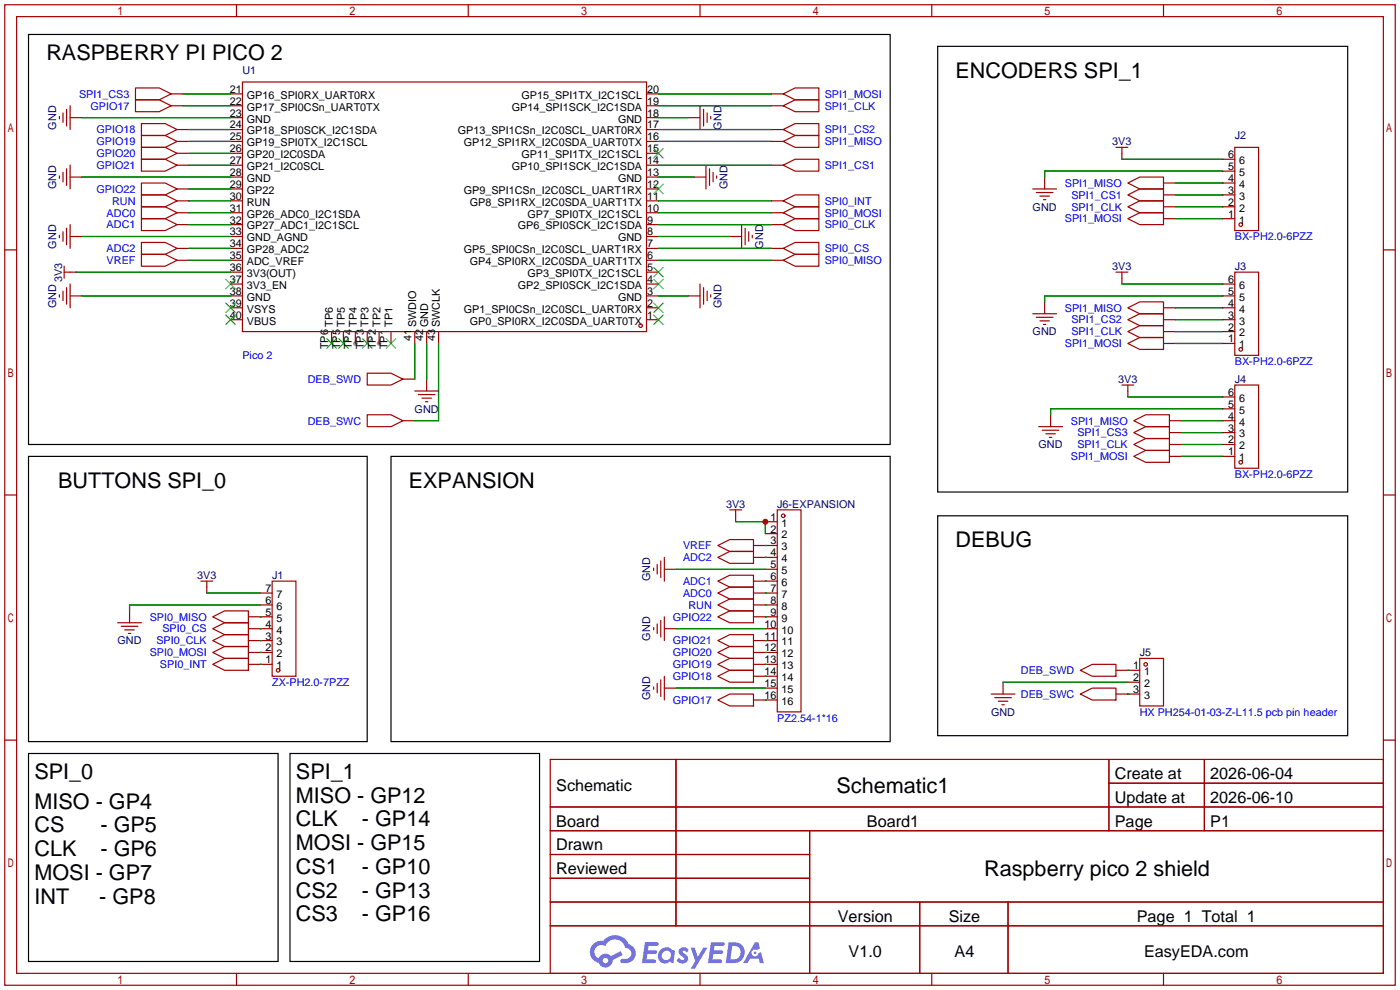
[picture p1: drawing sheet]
<svg xmlns="http://www.w3.org/2000/svg" width="299mm" height="212mm" viewBox="0 0 299 212" stroke-linecap="round" stroke-linejoin="round" font-family="sans-serif">
<g fill="#999">
<circle cx="75.9" cy="73.4" r=".51"/>
<circle cx="81" cy="73.4" r=".51"/>
</g>
<g fill="none" stroke="#a10000" stroke-width=".25">
<path d="M1 1h297.2v209.6h-297.2zM3.6 3.6h292.1v204.4h-292.1zM50.5 1v2.6M100.1 1v2.6M149.6 1v2.6M199.1 1v2.6M248.7 1v2.6M1 53.4h2.6M295.7 53.4h2.5M1 105.8h2.6M295.7 105.8h2.5M1 158.2h2.6"/>
<path d="M295.7 158.2h2.5M117.6 162.3h178.1v45.7h-178.1zM117.6 172.5h178.1M117.6 177.5h178.1M144.5 162.3v35.6M173 177.5v30.5M237 162.3v15.2M237 167.4h58.7M257.4 162.3v15.2M117.6 182.6h55.4M117.6 192.8h178.1M117.6 187.7h55.4"/>
<path d="M117.6 197.9h178.1M196.6 192.8v15.2M215.4 192.8v15.2M50.5 208v2.6M100.1 208v2.6M149.6 208v2.6M199.1 208v2.6M248.7 208v2.6"/>
</g>
<g fill="#5487ff">
<path d="M145.3 202.7a1.3 1.3 0 0 1 1.9 .3l-.4 .6a.54 .54 0 0 0-.9-.2l.1 .2a1.34 1.34 0 0 1 .9 1.8 1.47 1.47 0 0 1-2.3-.1l.5-.6 .8 .5a.31 .31 0 0 0 .4-.3 .31 .31 0 0 0-.3-.4 1.12 1.12 0 0 1-.7-1.8z"/>
<path d="M147.6 202.5h.9l.6 2 1.2-2h.9l-2.7 4.6h-.9l1-1.7z"/>
<path d="M137.8 201.4h1.7a1.31 1.31 0 0 1 1.2 .2 .4 .4 0 0 1-.3 .5l-1.8 .1-.1 .9h1.6a.4 .4 0 0 1 .4 .4 .4 .4 0 0 1-.5 .4h-1.6l-.2 1.2h1.4a.46 .46 0 0 1 .5 0 .46 .46 0 0 1 .1 .5l-.4 .2h-2.6z"/>
<path d="M151.9 201.4h1.7a1.32 1.32 0 0 1 1.2 .2 .39 .39 0 0 1-.3 .5l-1.8 .1-.1 .9h1.6a.4 .4 0 0 1 .4 .4 .4 .4 0 0 1-.4 .4h-1.7l-.2 1.2h1.4a.46 .46 0 0 1 .5 0 .46 .46 0 0 1 .1 .5l-.4 .2h-2.6z"/>
<path d="M161.3 201.4h.8l.3 1.3-.6 .4a.75 .75 0 0 0-1.1 .3 .75 .75 0 0 0 .5 1 .75 .75 0 0 0 .9-.7l.5-.2 .6 2.3h-.8l-.3-.9h-1.8l-.5 .9h-1z"/>
<path d="M155.7 201.4l-.6 4.4h1.5a2.27 2.27 0 0 0 2.6-2.2 2.27 2.27 0 0 0-2.7-2.2zM156.5 202.1a1.5 1.5 0 0 1 1.8 1.6 1.5 1.5 0 0 1-1.9 1.4h-.3z"/>
<path d="M141.2 203a1.6 1.6 0 0 0-.3 2.3 1.6 1.6 0 0 0 2.3 .2l.7 .3 .3-2.4-.1-.3-.5-.1a1.58 1.58 0 0 0-2.4 0zM141.8 203.5a.98 .98 0 0 1 1.6 .4 .98 .98 0 0 1-1.1 1.3 .94 .94 0 0 1-.9-.7 .94 .94 0 0 1 .4-1z"/>
<path d="M126.8 201.8a2.37 2.37 0 0 0 1.1 4 1.54 1.54 0 0 0 1.8 1 1.54 1.54 0 0 0 1.2-1.6l2.2-1.1-.5-.8-2 1a1.57 1.57 0 0 0-2.7 .5 1.5 1.5 0 0 1-.7-2.1 1.5 1.5 0 0 1 2.2-.5 2.23 2.23 0 0 1 2.3-1.4 2.23 2.23 0 0 1 2 1.8 1.16 1.16 0 0 1 1.2 1.1 1.16 1.16 0 0 1-1.1 1.2h-.7a.47 .47 0 0 0-.5 .4 .47 .47 0 0 0 .4 .5 2.17 2.17 0 0 0 2.5-.9 2.17 2.17 0 0 0-.3-2.7l-.8-.4a3.2 3.2 0 0 0-5.5-.7l-1.1 .1zM128.8 205.3a.6 .6 0 0 1 1.2 0 .6 .6 0 0 1-1.2 0z"/>
<circle cx="161.4" cy="203.6" r=".28"/>
</g>
<g fill="none" stroke="#a10000" stroke-width=".25">
<path d="M29 18.8h5l2.6 1.3-2.6 1.2h-5zM51.8 17.5h86.4v53.4h-86.4zM12.7 24.9v.5M12.7 37.6v.5M13.5 24.1v2.1M13.5 36.8v2.1M14.2 23.4v3.5M14.2 36.1v3.5M15 37.8h2.5M15 25.1h2.5M15 22.6v5.1M15 35.3v5.1"/>
<path d="M29 21.3h5l2.6 1.3-2.6 1.3h-5zM30.2 34h5.1l2.5 1.3-2.5 1.3h-5.1zM30.2 39.1h5.1l2.5 1.3-2.5 1.3h-5.1zM30.2 31.5h5.1l2.5 1.3-2.5 1.2h-5.1zM30.2 29h5.1l2.5 1.2-2.5 1.3h-5.1zM30.2 26.4h5.1l2.5 1.3-2.5 1.3h-5.1zM36.6 22.6h2.5M36.6 20.1h2.5M37.8 35.3h2.6M37.8 32.8h2.6M37.8 30.2h2.6M37.8 27.7h2.6"/>
<path d="M49.3 37.8h2.5M49.3 35.3h2.5M49.3 32.8h2.5M49.3 30.2h2.5M49.3 27.7h2.5M49.3 25.1h2.5M49.3 22.6h2.5M49.3 20.1h2.5M138.2 37.8h2.5M138.2 35.3h2.5M138.2 32.8h2.5M138.2 30.2h2.5"/>
<path d="M138.2 27.7h2.5M138.2 25.1h2.5M138.2 22.6h2.5M138.2 20.1h2.5M147.1 25.1h2.5M148.3 37.8h2.6M149.6 22.6v5.1M150.4 23.4v3.5M150.9 35.3v5.1M151.1 24.1v2.1M151.6 36.1v3.5M151.9 24.9v.5"/>
<path d="M152.4 36.8v2.1M153.2 37.6v.5M164.8 35.3h2.6M164.8 30.2h2.6M164.8 27.7h2.6M164.8 22.6h2.6M164.8 20.1h2.6M167.4 30.2l2.5-1.2h5.1v2.5h-5.1zM167.4 27.7l2.5-1.3h5.1v2.6h-5.1zM167.4 22.6l2.5-1.3h5.1v2.6h-5.1zM167.4 20.1l2.5-1.3h5.1v2.5h-5.1zM167.4 35.3l2.5-1.3h5.1v2.6h-5.1z"/>
<path d="M223.3 37.8v2.6M238.5 31.5h2.5M239.8 31.5v2.5M241 39.1l2.6-1.3h5.1v2.6h-5.1zM248.7 39.1h2.5M261.4 39.1h2.5M261.4 36.6h2.5M261.4 34h2.5M263.9 31.5h5.1v17.8h-5.1zM12.7 50.3v.5M13.5 49.5v2.1M13.7 58.2h2.6"/>
<path d="M13.7 56.9v2.5M14.2 48.8v3.5M15 50.5h2.5M15 48v5.1M30.2 54.4h5.1l2.5 1.2-2.5 1.3h-5.1zM30.2 51.8h5.1l2.5 1.3-2.5 1.3h-5.1zM30.2 46.7h5.1l2.5 1.3-2.5 1.3h-5.1zM30.2 44.2h5.1l2.5 1.3-2.5 1.2h-5.1zM30.2 41.7h5.1l2.5 1.2-2.5 1.3h-5.1zM37.8 55.6h2.6M37.8 53.1h2.6M37.8 48h2.6"/>
<path d="M37.8 45.5h2.6M37.8 42.9h2.6M37.8 40.4h2.6M49.3 58.2h2.5M49.3 55.6h2.5M49.3 53.1h2.5M49.3 50.5h2.5M49.3 48h2.5M49.3 45.5h2.5M49.3 42.9h2.5M49.3 40.4h2.5M138.2 58.2h2.5"/>
<path d="M138.2 55.6h2.5M138.2 53.1h2.5M138.2 50.5h2.5M138.2 48h2.5M138.2 45.5h2.5M138.2 42.9h2.5M138.2 40.4h2.5M156 50.5h2.5M158.5 48v5.1M159.3 48.8v3.5M160 49.5v2.1M160.8 50.3v.5"/>
<path d="M164.8 55.6h2.6M164.8 53.1h2.6M164.8 48h2.6M164.8 45.5h2.6M164.8 42.9h2.6M167.4 55.6l2.5-1.2h5.1v2.5h-5.1zM167.4 53.1l2.5-1.3h5.1v2.6h-5.1zM167.4 48l2.5-1.3h5.1v2.6h-5.1zM167.4 45.5l2.5-1.3h5.1v2.5h-5.1zM167.4 42.9l2.5-1.2h5.1v2.5h-5.1zM220.7 40.4h5.1M221.5 41.1h3.5"/>
<path d="M222.2 41.9h2.1M223 42.7h.5M238.5 58.2h2.5M239.8 58.2v2.5M241 41.7l2.6-1.3h5.1v2.5h-5.1zM241 44.2l2.6-1.3h5.1v2.6h-5.1zM241 46.7l2.6-1.2h5.1v2.5h-5.1zM248.7 41.7h2.5M248.7 44.2h2.5M248.7 46.7h2.5M261.4 41.7h2.5M261.4 44.2h2.5"/>
<path d="M261.4 46.7h2.5M263.9 58.2h5.1v17.7h-5.1zM12.7 63v.5M13.5 62.2v2.1M14.2 61.5v3.5M15 63.2h2.5M15 60.7v5.1M49.3 68.3h2.5M49.3 65.8h2.5M49.3 63.2h2.5M49.3 60.7h2.5M70.9 70.9v2.5"/>
<path d="M73.4 70.9v2.5M75.9 70.9v2.5M78.5 79.8h5.1l2.5 1.2-2.5 1.3h-5.1zM78.5 70.9v2.5M81 70.9v2.5M83.6 70.9v2.5M88.6 70.9v2.5M91.2 70.9v2.5M93.7 70.9v2.5M138.2 68.3h2.5M138.2 65.8h2.5M138.2 63.2h2.5"/>
<path d="M138.2 60.7h2.5M147.1 63.2h2.5M149.6 60.7v5.1M150.4 61.5v3.5M151.1 62.2v2.1M151.9 63v.5M220.7 67.1h5.1M221.5 67.8h3.5M222.2 68.6h2.1M223 69.3h.5M223.3 64.5v2.6M241 65.8l2.6-1.3h5.1v2.6h-5.1z"/>
<path d="M241 68.3l2.6-1.2h5.1v2.5h-5.1zM241 70.9l2.6-1.3h5.1v2.5h-5.1zM241 73.4l2.6-1.3h5.1v2.6h-5.1zM248.7 68.3h2.5M248.7 65.8h2.5M248.7 70.9h2.5M248.7 73.4h2.5M261.4 68.3h2.5M261.4 65.8h2.5M261.4 63.2h2.5M261.4 60.7h2.5M261.4 70.9h2.5"/>
<path d="M261.4 73.4h2.5M78.5 88.6h5.1l2.5 1.3-2.5 1.3h-5.1zM86.1 81h2.5M86.1 89.9h2.5M88.6 83.6h5.1M89.4 84.3h3.6M90.2 85.1h2M90.9 85.9h.5M91.2 81v2.6M222 91.2h5.1M222.8 91.9h3.5M223.5 92.7h2.1"/>
<path d="M224.3 93.5h.5M224.5 88.6v2.6M239.8 82.3h2.5M241 82.3v2.5M242.3 89.9l2.6-1.3h5v2.6h-5zM242.3 92.5l2.6-1.3h5v2.5h-5zM242.3 95l2.6-1.3h5v2.6h-5zM242.3 97.5l2.6-1.2h5v2.5h-5zM249.9 89.9h2.6M249.9 92.5h2.6M249.9 95h2.6M249.9 97.5h2.6"/>
<path d="M261.4 89.9h2.5M261.4 92.5h2.5M261.4 95h2.5M261.4 97.5h2.5M261.4 87.4h2.5M261.4 84.8h2.5M263.9 82.3h5.1v17.8h-5.1zM141.2 119.9v3.5M142 119.1v5.1M153.4 116.6l2.6-1.3h5v2.6h-5zM153.4 119.1l2.6-1.2h5v2.5h-5zM156 109h2.5"/>
<path d="M157.2 109v2.5M161 116.6h5.1M161 119.1h5.1M163.6 111.5h2.5M163.6 114h2.5M166.1 109h5.1v43.1h-5.1zM25.1 133.1h5.1M25.9 133.9h3.6M26.7 134.6h2M27.4 135.4h.5M27.7 130.6v2.5M42.9 124.2h2.6"/>
<path d="M44.2 124.2v2.5M45.5 131.8l2.5-1.2h5.1v2.5h-5.1zM45.5 134.4l2.5-1.3h5.1v2.5h-5.1zM45.5 136.9l2.5-1.3h5.1v2.6h-5.1zM45.5 139.4l2.5-1.2h5.1v2.5h-5.1zM53.1 131.8h5.1M53.1 134.4h5.1M53.1 136.9h5.1M53.1 139.4h5.1M55.6 129.3h2.6M55.6 126.7h2.6M58.2 124.2h5v20.3h-5z"/>
<path d="M139.7 121.4v.5M139.7 134.1v.5M140.5 120.6v2.1M140.5 133.4v2M141.2 132.6v3.5M142 134.4h2.5M142 121.7h2.5M142 131.8v5.1M153.4 124.2l2.6-1.3h5v2.6h-5zM153.4 126.7l2.6-1.2h5v2.5h-5zM153.4 129.3l2.6-1.3h5v2.6h-5zM153.4 131.8l2.6-1.2h5v2.5h-5z"/>
<path d="M153.4 136.9l2.6-1.3h5v2.6h-5zM153.4 139.4l2.6-1.2h5v2.5h-5zM161 131.8h5.1M161 136.9h5.1M161 139.4h5.1M161 124.2h5.1M161 129.3h5.1M161 126.7h5.1M163.6 134.4h2.5M163.6 121.7h2.5M45.5 142l2.5-1.3h5.1v2.6h-5.1zM53.1 142h5.1"/>
<path d="M139.7 146.8v.5M140.5 146.1v2M141.2 145.3v3.5M142 147.1h2.5M142 144.5v5.1M153.4 142l2.6-1.3h5v2.6h-5zM153.4 144.5l2.6-1.2h5v2.5h-5zM153.4 149.6l2.6-1.3h5v2.6h-5zM161 142h5.1M161 144.5h5.1M161 149.6h5.1M163.6 147.1h2.5"/>
<path d="M211.8 148.3h5.1M212.6 149.1h3.6M213.4 149.9h2M214.1 150.6h.5M214.4 145.8v2.5M230.9 143.3l2.5-1.3h5.1v2.5h-5.1zM230.9 148.3l2.5-1.2h5.1v2.5h-5.1zM238.5 148.3h5.1M238.5 143.3h5.1M241 145.8h2.6M243.6 140.7h5.1v10.2h-5.1z"/>
<circle cx="265.2" cy="48" r=".38"/>
<circle cx="136.9" cy="69.6" r=".38"/>
<circle cx="265.2" cy="74.7" r=".38"/>
<circle cx="265.2" cy="98.8" r=".38"/>
<circle cx="167.4" cy="110.2" r=".38"/>
<circle cx="59.4" cy="143.3" r=".38"/>
<circle cx="244.9" cy="142" r=".38"/>
</g>
<g fill="none" stroke="#3c3" stroke-width=".25">
<path d="M139.7 31.8l2 2M139.7 39.4l2 2M141.7 31.8l-2 2M141.7 39.4l-2 2M48.3 59.7l2 2M50.3 59.7l-2 2M139.7 57.2l2 2M139.7 59.7l2 2M141.7 57.2l-2 2M141.7 59.7l-2 2M48.3 67.3l2 2M48.3 64.8l2 2"/>
<path d="M50.3 67.3l-2 2M50.3 64.8l-2 2M69.8 72.4l2.1 2M71.9 72.4l-2.1 2M72.4 72.4l2 2M74.4 72.4l-2 2M77.5 72.4l2 2M79.5 72.4l-2 2M82.5 72.4l2.1 2M84.6 72.4l-2.1 2M139.7 64.8l2 2M139.7 67.3l2 2"/>
<path d="M141.7 64.8l-2 2M141.7 67.3l-2 2"/>
</g>
<g fill="none" stroke="#008700" stroke-width=".25">
<path d="M17.5 25.1h31.8M17.5 37.8h31.8M39.1 20.1h10.2M39.1 22.6h10.2M40.4 30.2h8.9M40.4 27.7h8.9M40.4 35.3h8.9M40.4 32.8h8.9M140.7 20.1h24.1M140.7 22.6h24.1M140.7 30.2h24.1M140.7 27.7h24.1"/>
<path d="M140.7 25.1h6.4M140.7 37.8h7.6M140.7 35.3h24.1M239.8 34h21.6M251.2 39.1h10.2M261.4 36.6h-38.1v1.2M16.3 58.2h33M17.5 50.5h31.8M40.4 42.9h8.9M40.4 55.6h8.9M40.4 53.1h8.9M40.4 48h8.9"/>
<path d="M40.4 45.5h8.9M40.4 40.4h8.9M140.7 42.9h24.1M140.7 50.5h15.3M140.7 55.6h24.1M140.7 53.1h24.1M140.7 48h24.1M140.7 45.5h24.1M251.2 41.7h10.2M251.2 44.2h10.2M251.2 46.7h10.2M17.5 63.2h31.8"/>
<path d="M88.6 73.4v7.6M91.2 73.4v7.6M93.7 73.4v16.5h-5.1M140.7 63.2h6.4M239.8 60.7h21.6M251.2 65.8h10.2M251.2 68.3h10.2M251.2 70.9h10.2M251.2 73.4h10.2M261.4 63.2h-38.1v1.3M241 84.8h20.4M252.5 89.9h8.9"/>
<path d="M252.5 92.5h8.9M252.5 95h8.9M252.5 97.5h8.9M261.4 87.4h-36.9v1.2M157.2 111.5h6.4v2.5M163.6 116.6h.1M163.6 119.1h.1M44.2 126.7h11.4M55.6 131.8h.1M55.6 134.4h.1M55.6 136.9h.1M55.6 139.4h.1"/>
<path d="M55.6 129.3h-27.9v1.3M144.5 121.7h19.1M144.5 134.4h19.1M163.6 124.2h.1M163.6 126.7h.1M163.6 129.3h.1M163.6 131.8h.1M163.6 136.9h.1M163.6 139.4h.1M55.6 142h.1M144.5 147.1h19.1M163.6 142h.1"/>
<path d="M163.6 144.5h.1M163.6 149.6h.1M214.4 145.8h26.6M241 143.3h.1M241 148.3h.1"/>
</g>
<path d="M6.1 7.4h184.1v87.6h-184.1zM200.4 9.9h87.6v95.3h-87.6zM6.1 97.5h72.4v61h-72.4zM83.6 97.5h106.6v61h-106.6zM200.4 110.2h87.6v47h-87.6zM6.1 161h53.3v44.5h-53.3zM62 161h53.3v44.5h-53.3z" fill="none" stroke="#000" stroke-width=".25"/>
<circle cx="163.6" cy="111.5" r=".63" fill="#c00"/>
<g font-size="4.6">
<text x="9.9" y="12.8">RASPBERRY PI PICO 2</text>
<text x="204.2" y="16.6">ENCODERS SPI_1</text>
<text x="12.4" y="104.2">BUTTONS SPI_0</text>
<text x="87.4" y="104.2">EXPANSION</text>
<text x="204.2" y="116.9">DEBUG</text>
<text x="7.4" y="166.5">SPI_0</text>
<text x="63.2" y="166.5">SPI_1</text>
<text x="7.4" y="172.8">MISO - GP4</text>
<text x="63.2" y="171.5">MISO - GP12</text>
<text x="178.8" y="169.4">Schematic1</text>
<text x="7.4" y="177.9">CS</text>
<text x="21.5" y="177.9">- GP5</text>
<text x="63.2" y="176.6">CLK</text>
<text x="77.4" y="176.6">- GP14</text>
<text x="7.4" y="183">CLK</text>
<text x="21.5" y="183">- GP6</text>
<text x="63.2" y="181.7">MOSI - GP15</text>
<text x="7.4" y="188.1">MOSI - GP7</text>
<text x="63.2" y="186.8">CS1</text>
<text x="63.2" y="191.9">CS2</text>
<text x="77.4" y="186.8">- GP10</text>
<text x="77.4" y="191.9">- GP13</text>
<text x="210.4" y="187.2">Raspberry pico 2 shield</text>
<text x="7.4" y="193.1">INT</text>
<text x="21.2" y="193.1">- GP8</text>
<text x="63.2" y="196.9">CS3</text>
<text x="77.4" y="196.9">- GP16</text>
</g>
<g font-size="3.5">
<text x="238.3" y="166.5">Create at</text>
<text x="258.7" y="166.5">2026-06-04</text>
<text x="118.9" y="169.1">Schematic</text>
<text x="238.3" y="171.6">Update at</text>
<text x="258.7" y="171.6">2026-06-10</text>
<text x="118.9" y="176.7">Board</text>
<text x="185.3" y="176.7">Board1</text>
<text x="238.3" y="176.7">Page</text>
<text x="258.7" y="176.7">P1</text>
<text x="118.9" y="181.8">Drawn</text>
<text x="118.9" y="186.8">Reviewed</text>
<text x="179.1" y="197">Version</text>
<text x="202.8" y="197">Size</text>
<text x="243" y="197">Page 1 Total 1</text>
<text x="181.4" y="204.6">V1.0</text>
<text x="204" y="204.6">A4</text>
<text x="244.5" y="204.6">EasyEDA.com</text>
</g>
<g font-size="2.3" fill="#000080">
<text x="51.8" y="15.8">U1</text>
<text x="12" y="27.7" transform="rotate(-90 12 27.7)">GND</text>
<text x="154.2" y="27.7" transform="rotate(-90 154.2 27.7)">GND</text>
<text x="263.9" y="29.8">J2</text>
<text x="237.7" y="31">3V3</text>
<text x="12" y="40.4" transform="rotate(-90 12 40.4)">GND</text>
<text x="155.5" y="40.4" transform="rotate(-90 155.5 40.4)">GND</text>
<text x="220.7" y="45">GND</text>
<text x="12" y="53.1" transform="rotate(-90 12 53.1)">GND</text>
<text x="163.1" y="53.1" transform="rotate(-90 163.1 53.1)">GND</text>
<text x="237.7" y="57.7">3V3</text>
<text x="263.9" y="57.7">J3</text>
<text x="12" y="65.8" transform="rotate(-90 12 65.8)">GND</text>
<text x="13.3" y="60.2" transform="rotate(-90 13.3 60.2)">3V3</text>
<text x="154.2" y="65.8" transform="rotate(-90 154.2 65.8)">GND</text>
<text x="220.7" y="71.7">GND</text>
<text x="239" y="81.8">3V3</text>
<text x="263.9" y="81.8">J4</text>
<text x="88.6" y="88.2">GND</text>
<text x="222" y="95.8">GND</text>
<text x="155.2" y="108.5">3V3</text>
<text x="166.1" y="108.5">J6-EXPANSION</text>
<text x="42.1" y="123.7">3V3</text>
<text x="58.2" y="123.7">J1</text>
<text x="139" y="124.2" transform="rotate(-90 139 124.2)">GND</text>
<text x="25.1" y="137.7">GND</text>
<text x="139" y="136.9" transform="rotate(-90 139 136.9)">GND</text>
<text x="243.6" y="140.3">J5</text>
<text x="139" y="149.6" transform="rotate(-90 139 149.6)">GND</text>
<text x="211.8" y="153">GND</text>
</g>
<g font-size="2.3" fill="#00f">
<text x="16.9" y="20.9">SPI1_CS3</text>
<text x="19.3" y="23.4">GPIO17</text>
<text x="176.3" y="23.4">SPI1_CLK</text>
<text x="176.3" y="20.9">SPI1_MOSI</text>
<text x="20.6" y="28.5">GPIO18</text>
<text x="176.3" y="28.5">SPI1_CS2</text>
<text x="20.6" y="33.6">GPIO20</text>
<text x="20.6" y="31">GPIO19</text>
<text x="176.3" y="31">SPI1_MISO</text>
<text x="20.6" y="36.1">GPIO21</text>
<text x="20.6" y="41.2">GPIO22</text>
<text x="176.3" y="36.1">SPI1_CS1</text>
<text x="227.6" y="39.9">SPI1_MISO</text>
<text x="22.8" y="46.3">ADC0</text>
<text x="24" y="43.7">RUN</text>
<text x="176.3" y="46.3">SPI0_MOSI</text>
<text x="176.3" y="43.7">SPI0_INT</text>
<text x="227.6" y="47.5">SPI1_MOSI</text>
<text x="229" y="42.5">SPI1_CS1</text>
<text x="229" y="45">SPI1_CLK</text>
<text x="22.8" y="53.9">ADC2</text>
<text x="22.8" y="48.8">ADC1</text>
<text x="176.3" y="53.9">SPI0_CS</text>
<text x="176.3" y="48.8">SPI0_CLK</text>
<text x="263.9" y="51.4">BX-PH2.0-6PZZ</text>
<text x="22.8" y="56.4">VREF</text>
<text x="176.3" y="56.4">SPI0_MISO</text>
<text x="227.6" y="66.6">SPI1_MISO</text>
<text x="229" y="69.1">SPI1_CS2</text>
<text x="229" y="71.7">SPI1_CLK</text>
<text x="51.8" y="76.8">Pico 2</text>
<text x="227.6" y="74.2">SPI1_MOSI</text>
<text x="65.8" y="81.8">DEB_SWD</text>
<text x="263.9" y="78">BX-PH2.0-6PZZ</text>
<text x="65.8" y="90.7">DEB_SWC</text>
<text x="228.9" y="90.7">SPI1_MISO</text>
<text x="230.3" y="93.3">SPI1_CS3</text>
<text x="230.3" y="95.8">SPI1_CLK</text>
<text x="228.9" y="98.3">SPI1_MOSI</text>
<text x="263.9" y="102.2">BX-PH2.0-6PZZ</text>
<text x="146" y="117.4">VREF</text>
<text x="146" y="119.9">ADC2</text>
<text x="146" y="125">ADC1</text>
<text x="146" y="127.6">ADC0</text>
<text x="147.1" y="130.1">RUN</text>
<text x="32" y="132.6">SPI0_MISO</text>
<text x="33.4" y="137.7">SPI0_CLK</text>
<text x="34.7" y="135.2">SPI0_CS</text>
<text x="143.8" y="132.6">GPIO22</text>
<text x="143.8" y="137.7">GPIO21</text>
<text x="32" y="140.3">SPI0_MOSI</text>
<text x="34.2" y="142.8">SPI0_INT</text>
<text x="143.8" y="140.3">GPIO20</text>
<text x="143.8" y="142.8">GPIO19</text>
<text x="58.2" y="146.6">ZX-PH2.0-7PZZ</text>
<text x="143.8" y="145.3">GPIO18</text>
<text x="218.2" y="144.1">DEB_SWD</text>
<text x="218.2" y="149.1">DEB_SWC</text>
<text x="143.8" y="150.4">GPIO17</text>
<text x="166.1" y="154.2">PZ2.54-1*16</text>
<text x="243.6" y="153">HX PH254-01-03-Z-L11.5 pcb pin header</text>
</g>
<g font-size="2.3">
<text x="49.1" y="22.4">22</text>
<text x="49.1" y="19.8">21</text>
<text x="52.8" y="23.6">GP17_SPI0CSn_UART0TX</text>
<text x="52.8" y="21.1">GP16_SPI0RX_UART0RX</text>
<text x="109.4" y="23.6">GP14_SPI1SCK_I2C1SDA</text>
<text x="111.4" y="21.1">GP15_SPI1TX_I2C1SCL</text>
<text x="138.3" y="19.8">20</text>
<text x="138.3" y="22.4">19</text>
<text x="49.1" y="30">25</text>
<text x="49.1" y="27.5">24</text>
<text x="49.1" y="24.9">23</text>
<text x="52.8" y="28.7">GP18_SPI0SCK_I2C1SDA</text>
<text x="52.8" y="26.2">GND</text>
<text x="97.8" y="28.7">GP13_SPI1CSn_I2C0SCL_UART0RX</text>
<text x="132.1" y="26.2">GND</text>
<text x="138.3" y="24.9">18</text>
<text x="138.3" y="27.5">17</text>
<text x="138.3" y="30">16</text>
<text x="49.1" y="35.1">27</text>
<text x="49.1" y="32.5">26</text>
<text x="52.8" y="33.8">GP20_I2C0SDA</text>
<text x="52.8" y="31.3">GP19_SPI0TX_I2C1SCL</text>
<text x="99.1" y="31.3">GP12_SPI1RX_I2C0SDA_UART0TX</text>
<text x="111.4" y="33.8">GP11_SPI1TX_I2C1SCL</text>
<text x="138.3" y="32.5">15</text>
<text x="138.3" y="35.1">14</text>
<text x="262.5" y="33.8">6</text>
<text x="264.8" y="35.1">6</text>
<text x="49.1" y="40.2">29</text>
<text x="49.1" y="37.6">28</text>
<text x="52.8" y="41.4">GP22</text>
<text x="52.8" y="38.9">GND</text>
<text x="52.8" y="36.3">GP21_I2C0SCL</text>
<text x="99.1" y="41.4">GP9_SPI1CSn_I2C0SCL_UART1RX</text>
<text x="109.4" y="36.3">GP10_SPI1SCK_I2C1SDA</text>
<text x="132.1" y="38.9">GND</text>
<text x="138.3" y="37.6">13</text>
<text x="138.3" y="40.2">12</text>
<text x="262.5" y="41.4">3</text>
<text x="262.5" y="38.9">4</text>
<text x="262.5" y="36.3">5</text>
<text x="264.8" y="40.2">4</text>
<text x="264.8" y="37.6">5</text>
<text x="49.1" y="47.8">32</text>
<text x="49.1" y="45.2">31</text>
<text x="49.1" y="42.7">30</text>
<text x="52.8" y="46.5">GP26_ADC0_I2C1SDA</text>
<text x="52.8" y="44">RUN</text>
<text x="100.4" y="44">GP8_SPI1RX_I2C0SDA_UART1TX</text>
<text x="112.7" y="46.5">GP7_SPI0TX_I2C1SCL</text>
<text x="138.3" y="42.7">11</text>
<text x="138.3" y="45.2">10</text>
<text x="138.3" y="47.8">9</text>
<text x="262.5" y="46.5">1</text>
<text x="262.5" y="44">2</text>
<text x="264.8" y="47.8">1</text>
<text x="264.8" y="45.2">2</text>
<text x="264.8" y="42.7">3</text>
<text x="49.1" y="52.9">34</text>
<text x="49.1" y="50.3">33</text>
<text x="52.8" y="51.6">GND_AGND</text>
<text x="52.8" y="49">GP27_ADC1_I2C1SCL</text>
<text x="110.7" y="49">GP6_SPI0SCK_I2C1SDA</text>
<text x="132.1" y="51.6">GND</text>
<text x="138.3" y="50.3">8</text>
<text x="138.3" y="52.9">7</text>
<text x="49.1" y="57.9">36</text>
<text x="49.1" y="55.4">35</text>
<text x="52.8" y="59.2">3V3(OUT)</text>
<text x="52.8" y="56.7">ADC_VREF</text>
<text x="52.8" y="54.1">GP28_ADC2</text>
<text x="99.1" y="54.1">GP5_SPI0CSn_I2C0SCL_UART1RX</text>
<text x="100.4" y="56.7">GP4_SPI0RX_I2C0SDA_UART1TX</text>
<text x="112.7" y="59.2">GP3_SPI0TX_I2C1SCL</text>
<text x="138.3" y="55.4">6</text>
<text x="138.3" y="57.9">5</text>
<text x="49.1" y="65.6">39</text>
<text x="49.1" y="63">38</text>
<text x="49.1" y="60.5">37</text>
<text x="52.8" y="64.3">GND</text>
<text x="52.8" y="61.7">3V3_EN</text>
<text x="110.7" y="61.7">GP2_SPI0SCK_I2C1SDA</text>
<text x="132.1" y="64.3">GND</text>
<text x="138.3" y="60.5">4</text>
<text x="138.3" y="63">3</text>
<text x="138.3" y="65.6">2</text>
<text x="262.5" y="65.6">4</text>
<text x="262.5" y="63">5</text>
<text x="262.5" y="60.5">6</text>
<text x="264.8" y="64.3">5</text>
<text x="264.8" y="61.7">6</text>
<text x="49.1" y="68.1">40</text>
<text x="52.8" y="69.4">VBUS</text>
<text x="52.8" y="66.8">VSYS</text>
<text x="71.2" y="69.9" transform="rotate(-90 71.2 69.9)">TP6</text>
<text x="73.7" y="69.9" transform="rotate(-90 73.7 69.9)">TP5</text>
<text x="76.2" y="69.9" transform="rotate(-90 76.2 69.9)">TP4</text>
<text x="78.8" y="69.9" transform="rotate(-90 78.8 69.9)">TP3</text>
<text x="81.3" y="69.9" transform="rotate(-90 81.3 69.9)">TP2</text>
<text x="83.9" y="69.9" transform="rotate(-90 83.9 69.9)">TP1</text>
<text x="88.9" y="69.9" transform="rotate(-90 88.9 69.9)">SWDIO</text>
<text x="91.5" y="69.9" transform="rotate(-90 91.5 69.9)">GND</text>
<text x="94" y="69.9" transform="rotate(-90 94 69.9)">SWCLK</text>
<text x="99.1" y="66.8">GP1_SPI0CSn_I2C0SCL_UART0RX</text>
<text x="100.4" y="69.4">GP0_SPI0RX_I2C0SDA_UART0TX</text>
<text x="138.3" y="68.1">1</text>
<text x="262.5" y="70.6">2</text>
<text x="262.5" y="68.1">3</text>
<text x="264.8" y="71.9">2</text>
<text x="264.8" y="69.4">3</text>
<text x="264.8" y="66.8">4</text>
<text x="70.1" y="74.6" transform="rotate(-90 70.1 74.6)">TP6</text>
<text x="72.7" y="74.6" transform="rotate(-90 72.7 74.6)">TP5</text>
<text x="75.2" y="74.6" transform="rotate(-90 75.2 74.6)">TP4</text>
<text x="77.8" y="74.6" transform="rotate(-90 77.8 74.6)">TP3</text>
<text x="80.3" y="74.6" transform="rotate(-90 80.3 74.6)">TP2</text>
<text x="82.8" y="74.6" transform="rotate(-90 82.8 74.6)">TP1</text>
<text x="87.9" y="72.9" transform="rotate(-90 87.9 72.9)">41</text>
<text x="90.5" y="72.9" transform="rotate(-90 90.5 72.9)">42</text>
<text x="93" y="72.9" transform="rotate(-90 93 72.9)">43</text>
<text x="262.5" y="73.2">1</text>
<text x="264.8" y="74.4">1</text>
<text x="262.5" y="89.7">4</text>
<text x="262.5" y="87.1">5</text>
<text x="262.5" y="84.6">6</text>
<text x="264.8" y="88.4">5</text>
<text x="264.8" y="85.9">6</text>
<text x="262.5" y="94.8">2</text>
<text x="262.5" y="92.2">3</text>
<text x="264.8" y="93.5">3</text>
<text x="264.8" y="91">4</text>
<text x="262.5" y="97.3">1</text>
<text x="264.8" y="98.6">1</text>
<text x="264.8" y="96">2</text>
<text x="164.7" y="111.3">1</text>
<text x="164.7" y="113.8">2</text>
<text x="167.1" y="112.5">1</text>
<text x="164.7" y="116.4">3</text>
<text x="164.7" y="118.9">4</text>
<text x="167.1" y="115.1">2</text>
<text x="167.1" y="117.6">3</text>
<text x="164.7" y="121.4">5</text>
<text x="164.7" y="124">6</text>
<text x="167.1" y="120.2">4</text>
<text x="167.1" y="122.7">5</text>
<text x="167.1" y="125.2">6</text>
<text x="56.8" y="131.6">5</text>
<text x="56.8" y="129.1">6</text>
<text x="56.8" y="126.5">7</text>
<text x="59.1" y="130.3">6</text>
<text x="59.1" y="127.8">7</text>
<text x="164.7" y="126.5">7</text>
<text x="164.7" y="129.1">8</text>
<text x="164.7" y="131.6">9</text>
<text x="167.1" y="127.8">7</text>
<text x="167.1" y="130.3">8</text>
<text x="56.8" y="136.7">3</text>
<text x="56.8" y="134.1">4</text>
<text x="59.1" y="137.9">3</text>
<text x="59.1" y="135.4">4</text>
<text x="59.1" y="132.9">5</text>
<text x="163.4" y="134.1">10</text>
<text x="163.4" y="136.7">11</text>
<text x="167.1" y="132.9">9</text>
<text x="167.1" y="135.4">10</text>
<text x="167.1" y="137.9">11</text>
<text x="56.8" y="141.8">1</text>
<text x="56.8" y="139.2">2</text>
<text x="59.1" y="143">1</text>
<text x="59.1" y="140.5">2</text>
<text x="163.4" y="139.2">12</text>
<text x="163.4" y="141.8">13</text>
<text x="167.1" y="140.5">12</text>
<text x="167.1" y="143">13</text>
<text x="242.2" y="143">1</text>
<text x="163.4" y="144.3">14</text>
<text x="163.4" y="146.8">15</text>
<text x="163.4" y="149.4">16</text>
<text x="167.1" y="145.6">14</text>
<text x="167.1" y="148.1">15</text>
<text x="242.2" y="148.1">3</text>
<text x="242.2" y="145.6">2</text>
<text x="244.5" y="149.4">3</text>
<text x="244.5" y="146.8">2</text>
<text x="244.5" y="144.3">1</text>
<text x="167.1" y="150.6">16</text>
</g>
</svg>
